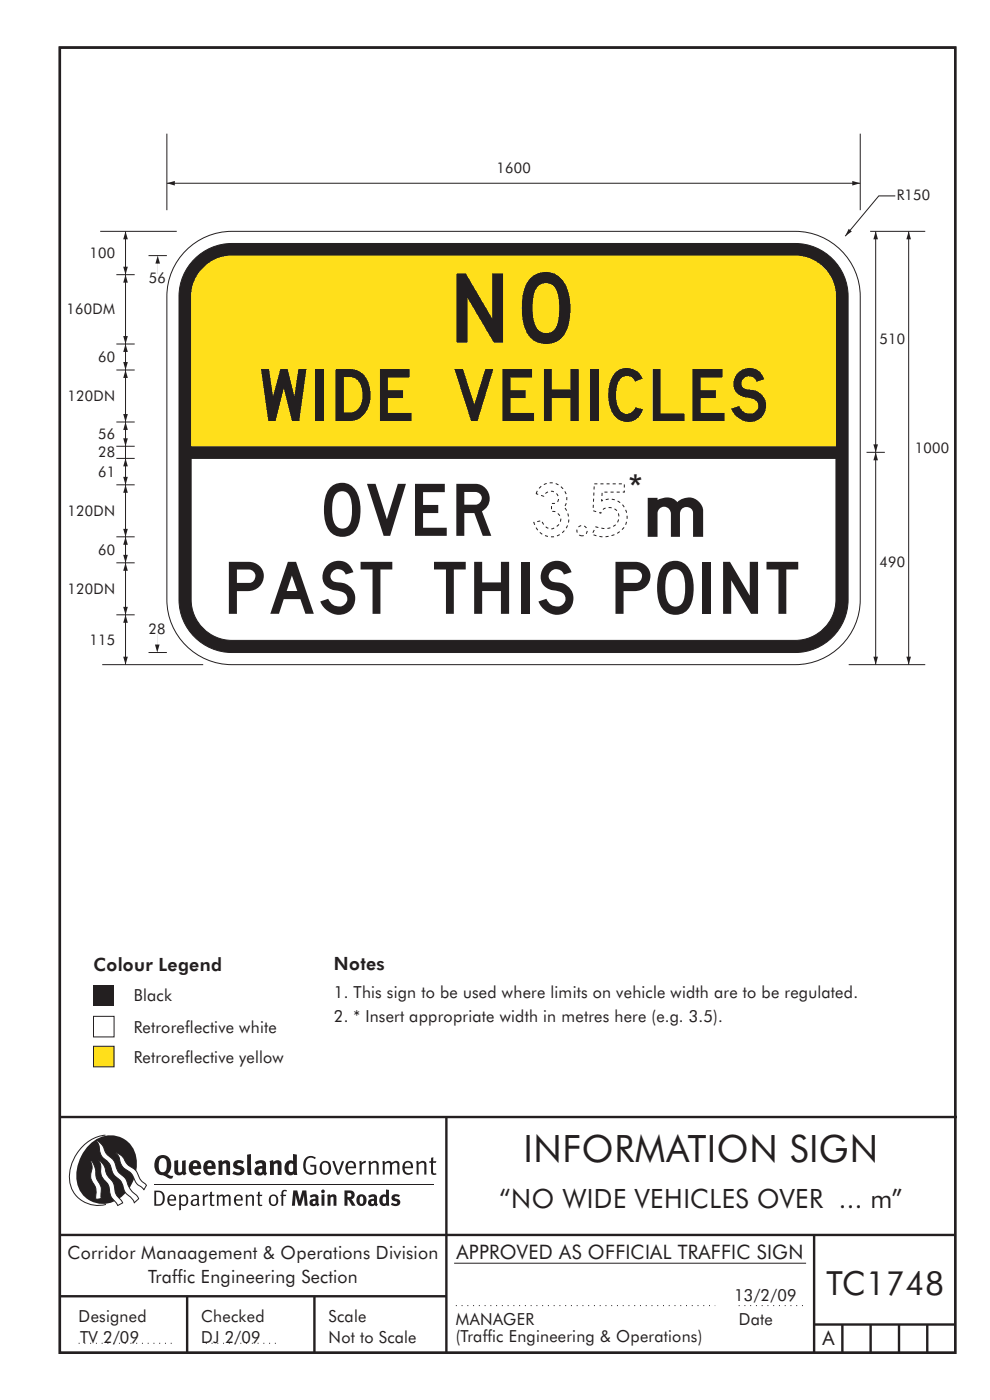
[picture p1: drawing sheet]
<svg xmlns="http://www.w3.org/2000/svg" width="210mm" height="297mm" viewBox="0 0 210 297" stroke-linecap="round" stroke-linejoin="round" font-family="sans-serif">
<g fill="none" stroke="#231f20" stroke-width=".51">
<path d="M12.7 10.1h189.9v276.9h-189.9zM12.7 237h190.3M94.7 236.9v50.1M12.7 262h190M12.7 275h82M39.7 275v12M66.7 275v12M172.7 262v25M172.7 281h30M178.7 281v6M184.7 281v6M190.7 281v6"/>
<path d="M196.7 281v6"/>
</g>
<path d="M96.3 268h74.7" fill="none" stroke="#231f20" stroke-width=".21"/>
<path d="M96.7 277h55M156.7 277h14M16.7 285h20.3M43.7 285h15" fill="none" stroke="#231f20" stroke-width=".21" stroke-dasharray=".2 1" stroke-linecap="butt"/>
<path d="M19.8 209h4.4v4.3h-4.4z" fill-rule="evenodd" fill="#231f20"/>
<path d="M19.8 215.6h4.4v4.4h-4.4z" fill-rule="evenodd" fill="#fff" stroke="#231f20" stroke-width=".21"/>
<path d="M19.8 222h4.4v4.3h-4.4z" fill-rule="evenodd" fill="#ffdf1b" stroke="#231f20" stroke-width=".21"/>
<g fill="#231f20">
<path d="M64.9 245.6a1.61 1.61 0 0 1 2.1 0l-.2 .3a1.17 1.17 0 0 0-1.4-.2 1.17 1.17 0 0 0-.6 1.3 1.42 1.42 0 0 0 1.2 1.8l.7-.1v-1.2h-.8l-.1-.4h1.3v1.8a1.82 1.82 0 0 1-2.2 0 1.82 1.82 0 0 1-.6-2.1l.2-.7z" fill-rule="evenodd"/>
<path d="M68.2 246.5a1.77 1.77 0 0 0 .4 2.7 1.39 1.39 0 0 0 1.4-.5 1.39 1.39 0 0 0 .2-1.5 1.19 1.19 0 0 0-2-.7zM68.5 246.8a.83 .83 0 0 1 1 .1 .83 .83 0 0 1 .2 .9 .75 .75 0 0 1-.6 1.1 .75 .75 0 0 1-.8-.9v-.9z" fill-rule="evenodd"/>
<path d="M70.5 246.3h.4l.8 2.4 .8-2.4h.5l-1.1 2.9h-.4z" fill-rule="evenodd"/>
<path d="M73.6 246.7a1.74 1.74 0 0 0 .5 2.5l.9-.1 .5-.2-.2-.3a.89 .89 0 0 1-1.1 .2 .89 .89 0 0 1-.4-1h1.7a1.15 1.15 0 0 0-.4-1.4 1.15 1.15 0 0 0-1.5 .3zM74 246.8a.67 .67 0 0 1 .8-.1 .67 .67 0 0 1 .3 .8h-1.3z" fill-rule="evenodd"/>
<path d="M76.2 246.4l.4-.1 .1 .4 .5-.4h.5l-.2 .5a.61 .61 0 0 0-.8 .6v1.8h-.4z" fill-rule="evenodd"/>
<path d="M78.1 246.4l.5-.1 .1 .4a.89 .89 0 0 1 .9-.4 .89 .89 0 0 1 .7 .7v2.2h-.4v-2.2l-.1-.2-.3-.1-.8 .3v2.2h-.4z" fill-rule="evenodd"/>
<path d="M81.1 246.4l.4-.1 .1 .4a.83 .83 0 0 1 .8-.4 .83 .83 0 0 1 .7 .4 .86 .86 0 0 1 .9-.4 .86 .86 0 0 1 .7 .7v2.2h-.4l-.1-2.4a.5 .5 0 0 0-.8 .1l-.2 .2v2.1h-.5v-2.3l-.4-.2-.7 .3v2.2h-.4z" fill-rule="evenodd"/>
<path d="M85.7 246.7a1.74 1.74 0 0 0 .5 2.5l.9-.1 .5-.2-.2-.3a.89 .89 0 0 1-1.1 .2 .89 .89 0 0 1-.4-1h1.7a1.15 1.15 0 0 0-.5-1.4 1.15 1.15 0 0 0-1.4 .3zM86 246.8a.67 .67 0 0 1 .9-.1 .67 .67 0 0 1 .3 .8h-1.3z" fill-rule="evenodd"/>
<path d="M88.3 246.4l.4-.1 .1 .4a.89 .89 0 0 1 .9-.4 .89 .89 0 0 1 .7 .7v2.2h-.4v-2.2l-.1-.2-.3-.1-.8 .3v2.2h-.4z" fill-rule="evenodd"/>
<path d="M91.5 245.6l.4-.1v.8h.7l-.2 .4h-.5v2.1l.1 .1h.5l.1 .3a.71 .71 0 0 1-1.2-.6v-1.9h-.3v-.4h.3z" fill-rule="evenodd"/>
<path d="M37 246.3l.8-.2v2a.46 .46 0 0 0 .2 .6 .46 .46 0 0 0 .6-.2v-2.2l.8-.2v2.4l.2 .5-.6 .3-.2-.3a1.03 1.03 0 0 1-1.2 .3 1.03 1.03 0 0 1-.6-1.1z" fill-rule="evenodd"/>
<path d="M40.4 246.5a1.64 1.64 0 0 0 0 2.3 1.64 1.64 0 0 0 2.3 .1l-.4-.4a.78 .78 0 0 1-.9 .2 .78 .78 0 0 1-.5-.7h1.8a1.37 1.37 0 0 0-.6-1.7 1.37 1.37 0 0 0-1.7 .2zM41 246.9a.48 .48 0 0 1 .7-.1 .48 .48 0 0 1 .2 .6h-1z" fill-rule="evenodd"/>
<path d="M43.5 246.5a1.65 1.65 0 0 0-.2 2 1.65 1.65 0 0 0 1.9 .7l.5-.3-.3-.4a.78 .78 0 0 1-.9 .3 .78 .78 0 0 1-.5-.8h1.8a1.37 1.37 0 0 0-.6-1.7 1.37 1.37 0 0 0-1.7 .2zM44.1 246.9a.48 .48 0 0 1 .6-.1 .48 .48 0 0 1 .2 .6h-.9z" fill-rule="evenodd"/>
<path d="M46.3 246.3l.7-.2 .1 .4a.95 .95 0 0 1 1-.3 .95 .95 0 0 1 .7 .8v2.3h-.8v-2.3l-.3-.2-.5 .3v2.2h-.8z" fill-rule="evenodd"/>
<path d="M49.7 246.5a1.73 1.73 0 0 1 2-.1l-.2 .5-.6-.2a.42 .42 0 0 0-.6 .3l.2 .2a1.23 1.23 0 0 1 1.4 1.1 1.47 1.47 0 0 1-2.3 .9l-.3-.2 .3-.6 .7 .3a.47 .47 0 0 0 .7-.3 .87 .87 0 0 0-1-.5l-.4-.2-.1-.4z" fill-rule="evenodd"/>
<path d="M54.1 246.5l.3 .6 .3-.2a.62 .62 0 0 1 .9 .1v.4a1.21 1.21 0 0 0-1.3 .3 1.21 1.21 0 0 0-.2 1.3 1.19 1.19 0 0 0 1.7 0l.5 .4 .4-.5-.3-.3v-1.4a.96 .96 0 0 0-1.3-1.1zM55 248l.6-.1v.7a.43 .43 0 0 1-.6 .1 .43 .43 0 0 1 0-.7z" fill-rule="evenodd"/>
<path d="M57.2 246.3l.7-.2 .1 .4a.95 .95 0 0 1 1-.3 .95 .95 0 0 1 .7 .8v2.3h-.8v-2.3l-.3-.2-.5 .3v2.2h-.8z" fill-rule="evenodd"/>
<path d="M62.2 244.8v1.5a1.29 1.29 0 0 0-1.4 .2 1.29 1.29 0 0 0-.5 1.3 1.24 1.24 0 0 0 .5 1.3 1.24 1.24 0 0 0 1.5 0l.1 .2h.7l-.1-4.4zM61.5 246.9l.4-.1 .3 .2v1.5l-.3 .1a.48 .48 0 0 1-.6-.4 1.52 1.52 0 0 1 .2-1.3z" fill-rule="evenodd"/>
<path d="M52.4 245l.8-.2 .2 4.5h-.8l-.1-.2z" fill-rule="evenodd"/>
</g>
<path d="M22.4 240.8a9 9 0 0 0-7.4 10.9 6.2 6.2 0 0 0 7.5 3.8M32.7 251.4h59.4" fill="none" stroke="#231f20" stroke-width=".21"/>
<path d="M19.1 242.7a5.7 5.7 0 0 1 6.5-1.4 5.7 5.7 0 0 1 3.4 5.7 8.6 8.6 0 0 1-6.2 8.3 5.7 5.7 0 0 1-6.5-7 9.9 9.9 0 0 1 2.8-5.6z" fill-rule="evenodd" fill="#231f20"/>
<path d="M24.4 244.5a3.1 3.1 0 0 1 2.3 2.2l.8 .7a3.2 3.2 0 0 1 2 2.4l.4 .6 1.2 1.1-.6 .9-.2-.3a3.5 3.5 0 0 1-1.9-2.1 3.8 3.8 0 0 0-2.1-2.2 3.5 3.5 0 0 1-1-2.2zM20.4 241.9a3.4 3.4 0 0 1 1.9 2.4l.7 .9a3.3 3.3 0 0 1 1.7 2.6 4.4 4.4 0 0 0 1.7 2l.3 .3a6.1 6.1 0 0 0 2.5 3.7l.2 .5-.9 .9a6.1 6.1 0 0 0-1.9-2.3l-.4-.7a3.6 3.6 0 0 0-1.9-2.8l-.6-1a3.6 3.6 0 0 0-1.9-2.8 3.7 3.7 0 0 1-.8-2.4zM21 246.1a3.4 3.4 0 0 1 1.5 2.7l.6 1a3.8 3.8 0 0 1 1.4 3.1l.3 .7 1.2 1.6-1 .5-.5-.7a3.2 3.2 0 0 1-1.3-2.8 4.3 4.3 0 0 0-1.4-2.2 4.7 4.7 0 0 1-.5-3zM19.2 246.1a5.1 5.1 0 0 1 1.2 3.7l.3 .7a3.1 3.1 0 0 1 .7 2.9l.1 .9-1.1 .2-.1-.8a3.5 3.5 0 0 0-.9-3.3 3.6 3.6 0 0 1 .1-2.5z" fill-rule="evenodd" fill="#fff" stroke="#231f20" stroke-width=".21"/>
<g fill="#231f20">
<path d="M33.4 245.5a2.51 2.51 0 0 0 .4 3.7l.8 .1a2.78 2.78 0 0 0 2 .7l.2-.6h-.6l-.7-.3a2.56 2.56 0 0 0 0-3.8 1.83 1.83 0 0 0-2.1 .2zM34 245.8a.87 .87 0 0 1 1 .1 .87 .87 0 0 1 .4 .9v.4a1.17 1.17 0 0 1-.9 1.5l-.3-.1a2.38 2.38 0 0 1-.2-2.8z" fill-rule="evenodd"/>
<path d="M33.1 252.9v2.6a1.12 1.12 0 0 0 1.2-.3 1.12 1.12 0 0 0 .2-1.2l-.1-.5-.3-.5zM32.7 252.6h1.1a1.67 1.67 0 0 1 1.2 1.6 1.67 1.67 0 0 1-1.3 1.6h-1zM36.1 253.9l-.2 .5h1.1a.55 .55 0 0 0-.3-.6 .55 .55 0 0 0-.6 .1zM35.8 253.7a.95 .95 0 0 1 1.2-.1 .95 .95 0 0 1 .4 1.1h-1.5a.72 .72 0 0 0 .4 .8 .72 .72 0 0 0 .9-.2l.1 .3a1.15 1.15 0 0 1-1.5 0 1.15 1.15 0 0 1-.2-1.5zM38.4 254.1v1.1a.7 .7 0 0 0 .9 .2 .7 .7 0 0 0 .2-.9 .61 .61 0 0 0-.4-.7 .61 .61 0 0 0-.7 .3zM38 253.5l.3-.1 .1 .4a.95 .95 0 0 1 1.2-.2 .95 .95 0 0 1 .3 1.2 .92 .92 0 0 1-.5 .9 .92 .92 0 0 1-1-.1v1.1l-.4 .1zM40.9 254.8a.5 .5 0 0 0 .2 .8 .5 .5 0 0 0 .7-.4v-.6zM40.5 253.7a1 1 0 0 1 1.7 .3v1.4l.2 .2-.2 .3-.3-.4a.78 .78 0 0 1-1.4 0 .78 .78 0 0 1 .8-1.1h.5a.58 .58 0 0 0-.3-.7 .58 .58 0 0 0-.7 .2zM43 253.5l.3-.1 .1 .4 .3-.3 .5-.1-.2 .4a.52 .52 0 0 0-.6 .5v1.5h-.4zM44.6 252.9l.4-.1-.1 .7h.6l-.1 .2h-.5v1.5a.35 .35 0 0 0 .6 .3v.3a.57 .57 0 0 1-.6 .1 .57 .57 0 0 1-.3-.6v-1.6h-.3v-.2h.3zM45.9 253.5l.4-.1 .1 .4 .2-.2a.64 .64 0 0 1 1 .2 .7 .7 0 0 1 .8-.4 .7 .7 0 0 1 .5 .6v1.8h-.4v-1.7l-.2-.4-.7 .4v1.7h-.3v-1.7a.38 .38 0 0 0-.3-.4 .38 .38 0 0 0-.5 .2l-.1 .2v1.7h-.4zM50.2 253.9l-.2 .5h1.1a.55 .55 0 0 0-.2-.6 .55 .55 0 0 0-.7 .1zM49.9 253.7a.95 .95 0 0 1 1.2-.1 .95 .95 0 0 1 .4 1.1h-1.5a.72 .72 0 0 0 .4 .8 .72 .72 0 0 0 .9-.2l.1 .3a1.15 1.15 0 0 1-1.5 0 1.15 1.15 0 0 1-.2-1.5zM52.1 253.5l.3-.1 .1 .4a.72 .72 0 0 1 .8-.4 .72 .72 0 0 1 .6 .6v1.8h-.4v-1.6a.45 .45 0 0 0-.3-.5 .45 .45 0 0 0-.5 .2l-.2 .2v1.7h-.3zM54.7 252.9l.4-.1v.7h.6l-.1 .2h-.5v1.5a.35 .35 0 0 0 .5 .3v.3a.57 .57 0 0 1-.6 .1 .57 .57 0 0 1-.3-.6v-1.6h-.3v-.2h.3zM57.6 253.8l-.2 .8a.65 .65 0 0 0 .3 .8 .65 .65 0 0 0 .8-.2l.1-.1a.93 .93 0 0 0-.7-1.4zM57.3 253.7a1.12 1.12 0 0 1 1.4 0 1.12 1.12 0 0 1 .2 1.5 1.01 1.01 0 0 1-1.2 .6 1.01 1.01 0 0 1-.7-1.2zM59.9 252.6l.5-.2 .5 .1-.2 .3-.3-.1-.3 .2v.6h.6l-.1 .2h-.5v2.1h-.4v-2.1h-.2v-.2h.2zM62.2 252.5l-.3 3.3h.7l.1-2.3 .6 2.3h.5l.7-2.3 .1 2.3h.7l-.3-3.3h-.9l-.5 2.2-.5-2.2zM65.7 253.7l.3 .4a.51 .51 0 0 1 .5-.3 .51 .51 0 0 1 .4 .4v.1a.88 .88 0 0 0-1.1 .3 .88 .88 0 0 0 .2 1.2 .9 .9 0 0 0 1.1-.2l.3 .3 .4-.4-.3-.3v-1a.87 .87 0 0 0-.4-.9 .87 .87 0 0 0-1 .2zM66.4 254.8l.5-.1v.6l-.1 .1h-.3l-.2-.2zM68.2 253.4v2.4h.6v-2.5zM68.1 252.7a.4 .4 0 0 0 .8 0 .4 .4 0 0 0-.8 0zM69.4 253.5l.1 2.3h.6v-1.7a.33 .33 0 0 1 .4-.2 .33 .33 0 0 1 .2 .3v1.6h.7v-1.8a.75 .75 0 0 0-.6-.6 .75 .75 0 0 0-.8 .2v-.3zM73.1 252.5v3.3h.6v-1.4l.3 .3 .7 1.1h.7l-.9-1.4a.94 .94 0 0 0 .7-1 .94 .94 0 0 0-.9-.9zM73.7 253.1a.51 .51 0 0 1 .7 .1 .51 .51 0 0 1-.1 .7h-.6zM75.9 253.7a1.19 1.19 0 0 0-.1 1.7 1.19 1.19 0 0 0 1.7 0 1.19 1.19 0 0 0 0-1.6 1.19 1.19 0 0 0-1.6-.1zM76.5 253.9l.2-.1a.99 .99 0 0 1 0 1.6 1.06 1.06 0 0 1-.2-1.5zM78.1 253.7l.3 .4a.51 .51 0 0 1 .5-.3 .51 .51 0 0 1 .4 .4v.1a.88 .88 0 0 0-1.1 .3 .88 .88 0 0 0 .2 1.2 .9 .9 0 0 0 1.1-.2l.3 .3 .4-.4-.2-.3v-1a.87 .87 0 0 0-.5-.9 .87 .87 0 0 0-1 .2zM78.9 254.8l.4-.1v.6l-.1 .1h-.3l-.2-.2zM81.9 252.3v1.2a1.2 1.2 0 0 0-1.4 .6 1.2 1.2 0 0 0 .2 1.4l.5 .3 .8-.1v.1h.6l-.1-3.4zM81.4 253.9l.5 .1-.1 1.2a.46 .46 0 0 1-.5 0 .46 .46 0 0 1-.2-.6zM83.3 253.5a.79 .79 0 0 0-.2 1 .79 .79 0 0 0 1 .4 .33 .33 0 0 1 0 .5 .33 .33 0 0 1-.5-.1l-.5-.2-.2 .5a1.15 1.15 0 0 0 1.2 .3 1.15 1.15 0 0 0 .8-1 1.49 1.49 0 0 0-1.2-.8 .4 .4 0 0 1 .3-.3 .4 .4 0 0 1 .4 .1l.2 .1 .2-.4a1.47 1.47 0 0 0-1.5-.1z" fill-rule="evenodd"/>
</g>
<path d="M39 53.6a13.8 13.8 0 0 1 10.2-4.5h119.5a13.8 13.8 0 0 1 13.8 13.8v64.3a13.8 13.8 0 0 1-13.8 13.8h-119.5a13.8 13.8 0 0 1-13.8-13.8v-64.3a13.7 13.7 0 0 1 3.6-9.3z" fill-rule="evenodd" fill="#fff" stroke="#231f20" stroke-width=".21"/>
<path d="M41.3 54.9a11.2 11.2 0 0 1 7.9-3.2h119.5a11.3 11.3 0 0 1 11.2 11.2v64.3a11.3 11.3 0 0 1-11.2 11.2h-119.5a11.3 11.3 0 0 1-11.2-11.2v-64.3a11.2 11.2 0 0 1 3.3-8z" fill-rule="evenodd" fill="#231f20" stroke="#231f20" stroke-width=".21"/>
<path d="M43.1 56.8a8.6 8.6 0 0 1 6.1-2.6h119.5a8.7 8.7 0 0 1 8.6 8.7v64.3a8.7 8.7 0 0 1-8.6 8.7h-119.5a8.7 8.7 0 0 1-8.7-8.7v-64.3a8.6 8.6 0 0 1 2.6-6.1z" fill-rule="evenodd" fill="#fff" stroke="#231f20" stroke-width=".21"/>
<path d="M39.2 94.7h139.3v2.5h-139.3z" fill-rule="evenodd" fill="#231f20" stroke="#231f20" stroke-width=".21"/>
<path d="M43.1 56.8a8.6 8.6 0 0 1 6.1-2.6h119.5a8.7 8.7 0 0 1 8.6 8.7v31.8h-136.8v-31.8a8.6 8.6 0 0 1 2.6-6.1z" fill-rule="evenodd" fill="#ffdf1b"/>
<path d="M21.3 49.1h16.2M192.7 49.1v91.9" fill="none" stroke="#231f20" stroke-width=".21"/>
<g fill="#231f20">
<path d="M192.7 49.1l.5 1.7h-.9z"/>
<path d="M192.3 139.3h.9l-.5 1.7z"/>
</g>
<path d="M185.8 96v45" fill="none" stroke="#231f20" stroke-width=".21"/>
<g fill="#231f20">
<path d="M185.8 96l.4 1.6h-.9z"/>
<path d="M185.3 139.3h.9l-.4 1.7z"/>
</g>
<path d="M35.4 38.9h147.1" fill="none" stroke="#231f20" stroke-width=".21"/>
<g fill="#231f20">
<path d="M35.4 38.9l1.7-.5v1z"/>
<path d="M180.8 38.4l1.7 .5-1.7 .5z"/>
</g>
<path d="M35.4 28.4v16.2M182.5 28.4v16.2M184.6 49.1h11.7M189.9 41.6h-3.5l-7.1 8.5M180 141h16.3" fill="none" stroke="#231f20" stroke-width=".21"/>
<path d="M180 48.5l.7 .6-1.4 1z" fill="#231f20"/>
<path d="M185.8 49.1v46.9M183.8 96h3.9" fill="none" stroke="#231f20" stroke-width=".21"/>
<g fill="#231f20">
<path d="M185.3 94.3h.9l-.4 1.7z"/>
<path d="M185.8 49.1l.4 1.7h-.9z"/>
</g>
<path d="M26.6 58.3v14.7M24.7 113.9h3.9M21.7 141h21.4" fill="none" stroke="#231f20" stroke-width=".21"/>
<g fill="#231f20">
<path d="M26.1 71.3h1l-.5 1.7z"/>
<path d="M26.6 58.3l.5 1.7h-1z"/>
</g>
<path d="M24.7 58.3h3.9M26.6 49.1v9.2M31.5 54.2h3.9M24.7 73h3.9M24.7 97.2h3.9M24.7 94.7h3.9M24.7 89.5h3.9M24.7 130.4h3.9" fill="none" stroke="#231f20" stroke-width=".21"/>
<g fill="#231f20">
<path d="M26.6 49.1l.5 1.7h-1z"/>
<path d="M26.1 56.6h1l-.5 1.7z"/>
</g>
<path d="M33.5 54.2l.4 1.7h-.9zM33.4 55.8l.1 2.3z" fill="#231f20"/>
<path d="M24.7 78.5h3.9M26.6 73v5.5" fill="none" stroke="#231f20" stroke-width=".21"/>
<g fill="#231f20">
<path d="M26.6 73l.5 1.7h-1z"/>
<path d="M26.1 76.8h1l-.5 1.7z"/>
</g>
<path d="M26.6 78.5v11" fill="none" stroke="#231f20" stroke-width=".21"/>
<g fill="#231f20">
<path d="M26.1 87.8h1l-.5 1.7z"/>
<path d="M26.6 78.5l.5 1.7h-1z"/>
</g>
<path d="M26.6 89.5v5.2" fill="none" stroke="#231f20" stroke-width=".21"/>
<g fill="#231f20">
<path d="M26.6 89.5l.5 1.7h-1z"/>
<path d="M26.1 93h1l-.5 1.7z"/>
</g>
<path d="M26.6 94.7v8.2M24.7 102.9h3.9" fill="none" stroke="#231f20" stroke-width=".21"/>
<g fill="#231f20">
<path d="M26.6 97.2l.5 1.7h-1z"/>
<path d="M26.1 101.2h1l-.5 1.7z"/>
</g>
<path d="M26.6 102.9v11" fill="none" stroke="#231f20" stroke-width=".21"/>
<g fill="#231f20">
<path d="M26.1 112.2h1l-.5 1.7z"/>
<path d="M26.6 102.9l.5 1.6h-1z"/>
</g>
<path d="M26.6 113.9v5.5" fill="none" stroke="#231f20" stroke-width=".21"/>
<g fill="#231f20">
<path d="M26.6 113.9l.5 1.7h-1z"/>
<path d="M26.1 117.7h1l-.5 1.7z"/>
</g>
<path d="M26.6 130.4v10.6" fill="none" stroke="#231f20" stroke-width=".21"/>
<g fill="#231f20">
<path d="M26.1 139.3h1l-.5 1.7z"/>
<path d="M26.6 130.4l.5 1.7h-1z"/>
</g>
<path d="M24.7 119.4h3.9M26.6 119.4v11" fill="none" stroke="#231f20" stroke-width=".21"/>
<g fill="#231f20">
<path d="M26.1 128.7h1l-.5 1.7z"/>
<path d="M26.6 119.4l.5 1.7h-1z"/>
</g>
<path d="M31.5 138.4h3.9" fill="none" stroke="#231f20" stroke-width=".21"/>
<path d="M32.9 136.7h.9l-.4 1.7zM33.3 134.5l.1 2.4z" fill="#231f20"/>
<text font-size="14.7" fill="#231f20" x="96.9" y="72.7">NO</text>
<g font-size="11" fill="#231f20">
<text x="55.4" y="89.3">WIDE VEHICLES</text>
<text x="68.7" y="113.7">OVER 3.5 m</text>
<text x="48.5" y="130.2">PAST THIS POINT</text>
</g>
<text font-size="8" fill="#231f20" x="111.1" y="246.5">INFORMATION SIGN</text>
<text font-size="7.8" fill="#231f20" x="133.3" y="106.3">*</text>
<text font-size="7.1" fill="#231f20" x="175.3" y="274.8">TC1748</text>
<text font-size="5.6" fill="#231f20" x="106" y="256.3">“NO WIDE VEHICLES OVER ... m”</text>
<g font-size="4.2" fill="#231f20">
<text x="96.8" y="267">APPROVED AS OFFICIAL TRAFFIC SIGN</text>
<text x="174.4" y="285.3">A</text>
</g>
<g font-size="3.9" fill="#231f20">
<text x="19.8" y="206">Colour Legend</text>
<text x="70.8" y="205.8">Notes</text>
<text x="14.3" y="267">Corridor Manaagement &amp; Operations Division</text>
<text x="31.4" y="272.1">Traffic Engineering Section</text>
</g>
<g font-size="3.5" fill="#231f20">
<text x="28.4" y="212.5">Black</text>
<text x="70.8" y="211.8">1. This sign to be used where limits on vehicle width are to be regulated.</text>
<text x="28.4" y="219.1">Retroreflective white</text>
<text x="70.8" y="216.9">2. * Insert appropriate width in metres here (e.g. 3.5).</text>
<text x="28.4" y="225.4">Retroreflective yellow</text>
<text x="16.7" y="280.4">Designed</text>
<text x="42.7" y="280.4">Checked</text>
<text x="69.7" y="280.4">Scale</text>
<text x="96.7" y="281">MANAGER</text>
<text x="155.7" y="276.1">13/2/09</text>
<text x="156.7" y="281">Date</text>
<text x="17" y="284.8">TV 2/09</text>
<text x="42.7" y="284.8">DJ 2/09</text>
<text x="69.7" y="285">Not to Scale</text>
<text x="96.7" y="284.7">(Traffic Engineering &amp; Operations)</text>
</g>
<g font-size="3.1" fill="#231f20">
<text x="105.3" y="36.6">1600</text>
<text x="190.2" y="42.4">R150</text>
<text x="19" y="54.8">100</text>
<text x="31.6" y="59.9">56</text>
<text x="14.1" y="66.7">160DM</text>
<text x="20.8" y="76.8">60</text>
<text x="186.6" y="73">510</text>
<text x="14.3" y="85.1">120DN</text>
<text x="20.8" y="93.2">56</text>
<text x="20.8" y="101.1">61</text>
<text x="20.8" y="97.1">28</text>
<text x="194" y="96.1">1000</text>
<text x="14.3" y="109.5">120DN</text>
<text x="20.8" y="117.7">60</text>
<text x="14.3" y="126">120DN</text>
<text x="186.6" y="120.2">490</text>
<text x="19" y="136.8">115</text>
<text x="31.5" y="134.5">28</text>
</g>
</svg>
